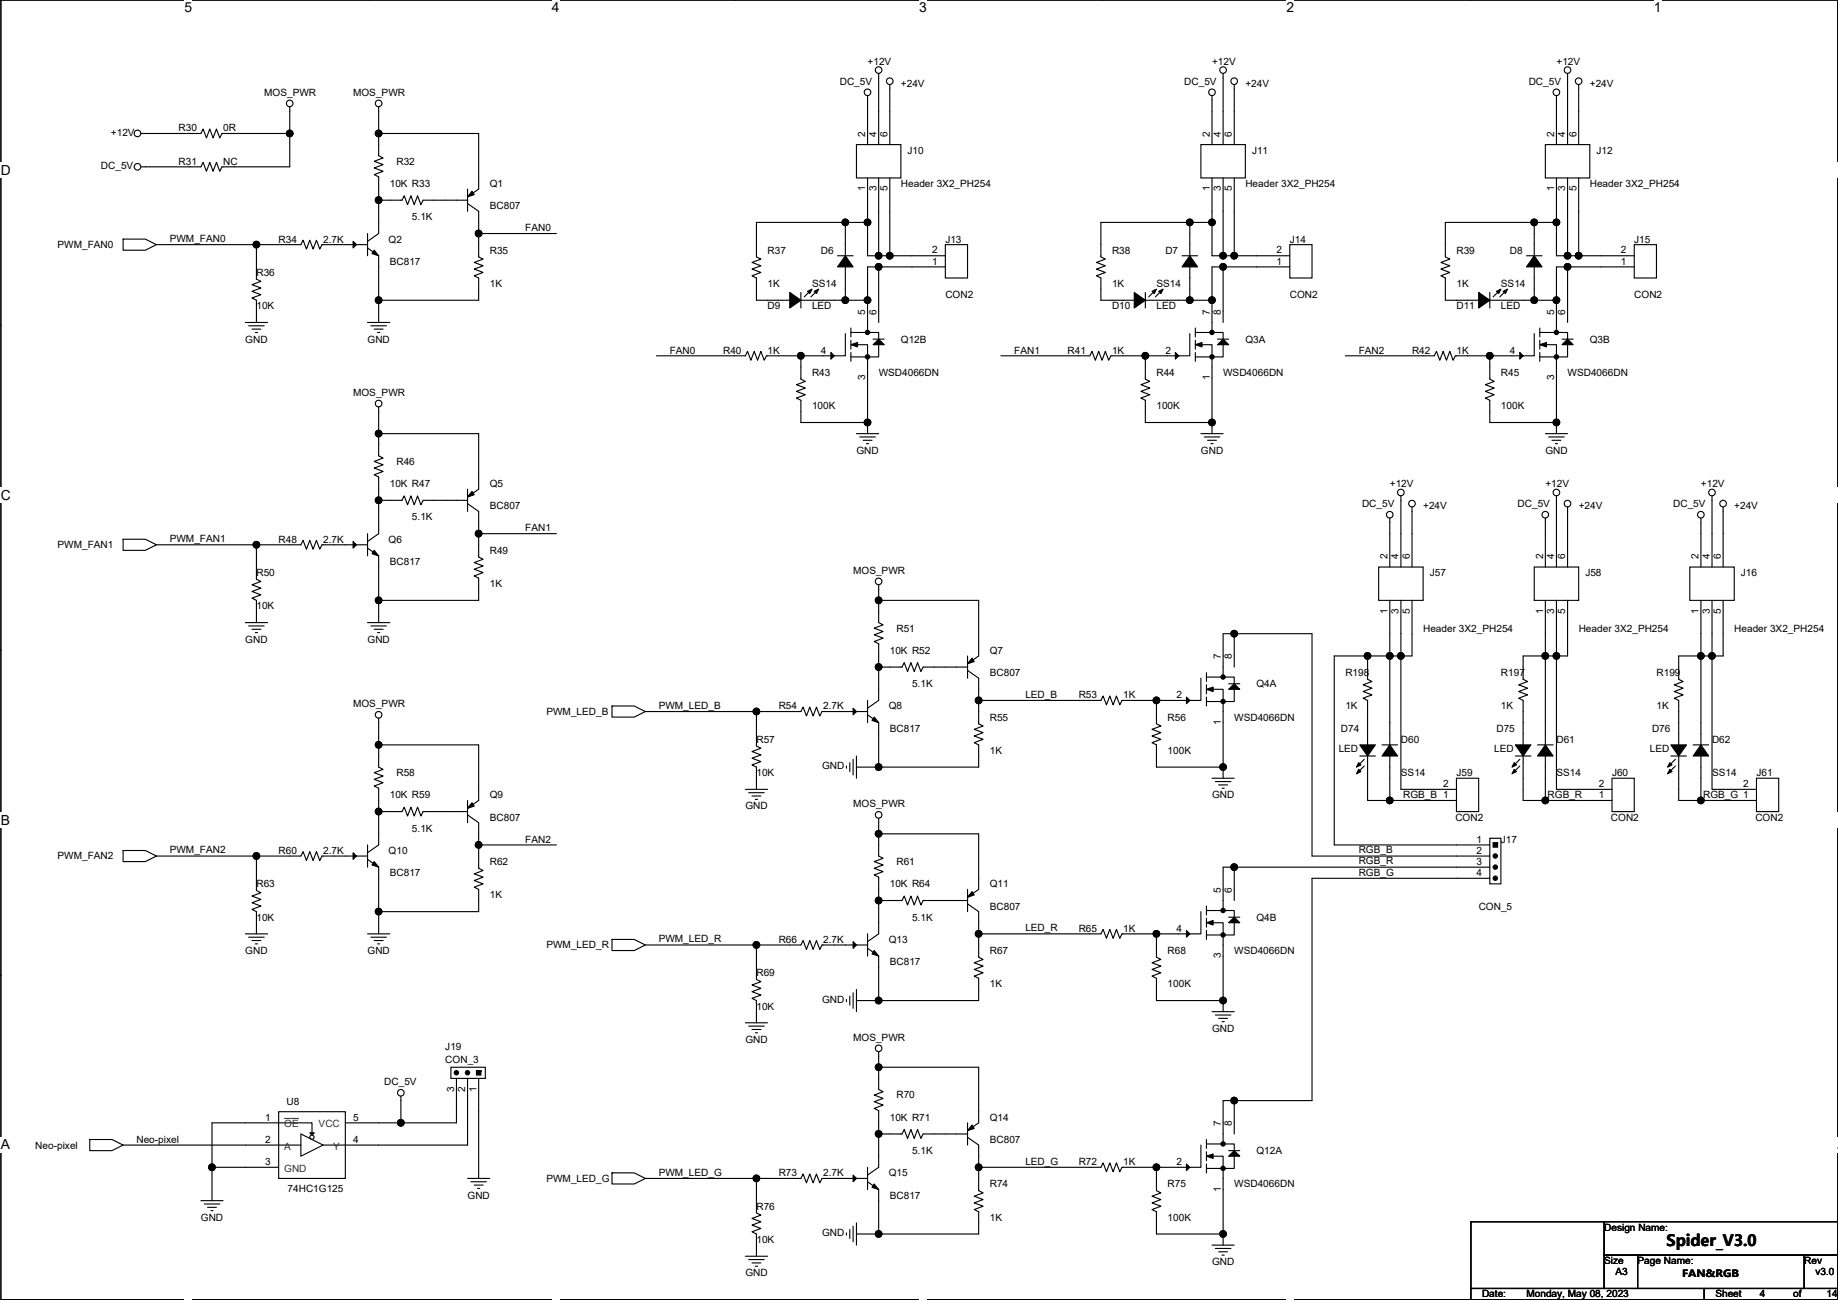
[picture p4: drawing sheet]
<svg xmlns="http://www.w3.org/2000/svg" width="420mm" height="297mm" viewBox="0 0 420 297" stroke-linecap="round" stroke-linejoin="round" font-family="sans-serif">
<path d="M.2 0h419.9v296.9h-419.9z" fill="none" stroke="#000" stroke-width=".25"/>
<g fill="#fff">
<path d="M42.2 0h1.7v3.5h-1.7z"/>
<path d="M42.2 296.9l1.7 .1z"/>
</g>
<path d="M84.2 0h.1M84.2 296.9h.1" fill="none" stroke="#000" stroke-width=".25"/>
<g fill="#fff">
<path d="M126.1 0h1.8v3.5h-1.8z"/>
<path d="M126.1 296.9l1.8 .1z"/>
</g>
<path d="M168.1 0h.1M168.1 296.9h.1" fill="none" stroke="#000" stroke-width=".25"/>
<g fill="#fff">
<path d="M210.1 0h1.8v3.5h-1.8z"/>
<path d="M210.1 296.9l1.8 .1z"/>
</g>
<path d="M252.1 0h.1M252.1 296.9h.1" fill="none" stroke="#000" stroke-width=".25"/>
<g fill="#fff">
<path d="M294.1 0h1.7v3.5h-1.7z"/>
<path d="M294.1 296.9l1.7 .1z"/>
</g>
<path d="M336.1 0h.1M336.1 296.9h.1" fill="none" stroke="#000" stroke-width=".25"/>
<g fill="#fff">
<path d="M378 0h1.8v3.5h-1.8z"/>
<path d="M378 296.9l1.8 .1z"/>
<path d="M.2 37.1h2.3v3.5h-2.3z"/>
<path d="M420.1 37.1l.1 3.5z"/>
<path d="M.2 111.4h2.3v3.5h-2.3z"/>
<path d="M420.1 111.4l.1 3.5z"/>
</g>
<path d="M.2 74.3h.1M420.1 74.3h.1" fill="none" stroke="#000" stroke-width=".25"/>
<g fill="#fff">
<path d="M.2 185.6h2.1v3.5h-2.1z"/>
<path d="M420.1 185.6l.1 3.5z"/>
</g>
<path d="M.2 148.5h.1M420.1 148.5h.1" fill="none" stroke="#000" stroke-width=".25"/>
<g fill="#fff">
<path d="M.2 259.8h2.1v3.5h-2.1z"/>
<path d="M420 259.8h.2v3.5h-.2z"/>
</g>
<g fill="none" stroke="#000" stroke-width=".25">
<path d="M200.9 16.8v16.2M203.4 19.3v13.7M279.6 16.8v16.2M282.1 19.3v13.7M358.3 16.8v16.2M360.9 19.3v13.7M32.2 30.5h13.7l.5-1 .8 2 .8-2 .7 2 .8-2 .7 2 .5-1h15.5M66.2 30.5v7.6h-15.5l-.5 1-.7-2-.8 2-.7-2-.8 2-.8-2-.5 1h-13.7M66.2 24.4v6.1M86.6 30.5h22.8v12.7l-2.5 1.8M86.6 24.4v6.1M86.6 30.5v5.1l1 .5-2.1 .8 2.1 .7-2.1 .8 2.1 .7-2.1 .8 1.1 .5v5.3"/>
<path d="M195.8 33h10.1v7.7h-10.1zM198.3 21.9v11.1M274.5 33h10.2v7.7h-10.2zM277.1 21.9v11.1M353.3 33h10.1v7.7h-10.1zM355.8 21.9v11.1M28.1 54.6h5.1l2.6 1.3-2.6 1.3h-5.1zM35.8 55.9h22.8M58.6 55.9v7.9l1 .5-2 .7 2 .8-2 .8 2 .7-2 .8 1 .5v5.1M84 55.9h-10.4l-.5 1-.8-2-.7 2-.8-2-.7 2-.8-2-.5 1h-10.2M84 56.7l2.6 1.7v10.2M84 53.4v5"/>
<path d="M86.6 45.7v7.7l-2.6 1.7M106.9 46.5l2.5 1.8v5.1M106.9 45.7h-10.2l-.5 1.1-.7-2.1-.8 2.1-.8-2.1-.7 2.1-.8-2.1-.5 1h-5.3M106.9 43.2v5.1M109.4 53.4h17.8M109.4 53.4v5.3l1 .5-2 .8 2 .7-2 .8 2 .8-2 .7 1 .5v5.1h-22.8M191.5 58.4h3.5M193.2 50.8v7.6M193.2 50.8h5.1M193.2 50.8h-20.3v7.9l1 .5-2 .8 2 .7-2 .8 2 .8-2 .7 1 .5v5.1h7.6M198.3 50.8v7.6h2.6M198.3 40.7v10.1"/>
<path d="M200.9 40.7v17.7M200.9 58.4h2.5M203.4 40.7v17.7M203.4 58.4h12.7M216.1 55.9h5.1v7.6h-5.1zM270.2 58.4h3.6M272 50.8v7.6M272 50.8h5.1M272 50.8h-20.3v7.9l1 .5-2.1 .8 2.1 .7-2.1 .8 2.1 .8-2.1 .7 1.1 .5v5.1h7.6M277.1 40.7v10.1M277.1 50.8v7.6h2.5M279.6 40.7v17.7"/>
<path d="M279.6 58.4h2.5M282.1 40.7v17.7M282.1 58.4h12.7M294.8 55.9h5.1v7.6h-5.1zM348.9 58.4h3.6M350.7 50.8v7.6M350.7 50.8h5.1M350.7 50.8h-20.3v7.9l1 .5-2 .8 2 .7-2 .8 2 .8-2 .7 1 .5v5.1h7.6M355.8 40.7v10.1M355.8 50.8v7.6h2.5M358.3 40.7v17.7M358.3 58.4h2.6"/>
<path d="M360.9 40.7v17.7M360.9 58.4h12.7M373.6 55.9h5.1v7.6h-5.1zM56.1 73.7h5.1M56.8 74.4h3.6M57.6 75.2h2M58.4 76h.5M84 73.7h5.1M84.8 74.4h3.5M85.5 75.2h2.1M86.3 76h.5M86.6 68.6v5.1"/>
<path d="M183.1 66.8v3.6M183.1 68.6h10.1M185.4 66.3l-1.6 1.5M186.9 66.3l-1.5 1.5M193.2 76.2v5.1h-10.1M193.2 68.6h5.1M193.2 61v7.6M194.5 77.7v2.1M194.5 75v2M194.5 76h6.4v1.5M195.8 78.8h2.5v17.7M198.3 68.6v7.4"/>
<path d="M199.6 77.5h2.5M200.9 78.8v2.8h-6.4M200.9 61v12.7M200.9 61h15.2M200.9 61h-2.6v7.6M261.8 66.8v3.6M261.8 68.6h10.2M264.1 66.3l-1.5 1.5M265.6 66.3l-1.5 1.5M272 61v7.6M272 76.2v5.1h-10.2M272 68.6h5.1"/>
<path d="M273.3 77.7v2.1M273.3 75v2M273.3 76h6.3v1.5M274.5 78.8h2.6v17.7M277.1 68.6v7.4M278.3 77.5h2.6M279.6 78.8v2.8h-6.3M279.6 61h-2.5v7.6M279.6 61h15.2M279.6 61v12.7M340.6 66.8v3.6M340.6 68.6h10.1"/>
<path d="M342.8 66.3l-1.5 1.5M344.4 66.3l-1.6 1.5M350.7 76.2v5.1h-10.1M350.7 61v7.6M350.7 68.6h5.1M352 76h6.3v1.5M352 77.7v2.1M352 75v2M353.3 78.8h2.5v17.7M355.8 68.6v7.4M357.1 77.5h2.5M358.3 61v12.7"/>
<path d="M358.3 78.8v2.8h-6.3M358.3 61h15.3M358.3 61h-2.5v7.6M86.6 99.1h22.8v12.7l-2.5 1.8M86.6 93v6.1M86.6 99.1v5.1l1 .5-2.1 .7 2.1 .8-2.1 .8 2.1 .7-2.1 .8 1.1 .5v5.3M150.1 81.3h20.3l.5-1 .8 2 .7-2 .8 2 .7-2 .8 2 .5-1h7.9M183.1 81.3v5.3l1 .5-2 .8 2 .8-2 .7 2 .8-2 .8 1 .5v5h15.2M194.5 80.5v2.1M195.8 99.1h5.1M196.5 99.8h3.6M198.3 96.5v2.6"/>
<path d="M228.8 81.3h20.3l.5-1 .8 2 .8-2 .7 2 .8-2 .7 2 .5-1h7.9M261.8 81.3v5.3l1 .5-2 .8 2 .8-2 .7 2 .8-2 .8 1 .5v5h15.3M273.3 80.5v2.1M274.5 99.1h5.1M275.3 99.8h3.5M277.1 96.5v2.6M307.5 81.3h20.4l.5-1 .7 2 .8-2 .8 2 .7-2 .8 2 .5-1h7.9M340.6 81.3v5.3l1 .5-2.1 .8 2.1 .8-2.1 .7 2.1 .8-2.1 .8 1.1 .5v5h15.2M352 80.5v2.1M353.3 99.1h5M354 99.8h3.6M355.8 96.5v2.6"/>
<path d="M86.6 114.3h5.3l.5-1 .8 2 .7-2 .8 2 .8-2 .7 2 .5-1h10.2M86.6 114.3v7.6l-2.6 1.8M106.9 115.1l2.5 1.8v5M106.9 111.8v5.1M197.3 100.6h2M198.1 101.4h.5M276 100.6h2.1M276.8 101.4h.5M317.7 118.4v11.2M320.2 113.3v16.3M322.8 115.8v13.8M353.3 118.4v11.2"/>
<path d="M354.8 100.6h2M355.5 101.4h.6M355.8 113.3v16.3M358.3 115.8v13.8M388.8 118.4v11.2M391.4 113.3v16.3M393.9 115.8v13.8M28.1 123.2h5.1l2.6 1.3-2.6 1.3h-5.1zM35.8 124.5h22.8M58.6 124.5v7.9l1 .5-2 .7 2 .8-2 .7 2 .8-2 .8 1 .5v5.1M58.6 124.5h10.2l.5-1 .8 2 .7-2 .8 2 .7-2 .8 2 .5-1h10.4M84 125.2l2.6 1.8v10.2"/>
<path d="M84 121.9v5.1M86.6 137.2v5.1M109.4 121.9h17.8M109.4 121.9v5.4l1 .5-2 .7 2 .8-2 .8 2 .7-2 .8 1 .5v5.1h-22.8M200.9 137.2h22.8v12.7l-2.5 1.8M200.9 133.6v8.7l1 .5-2.1 .7 2.1 .8-2.1 .8 2.1 .7-2.1 .8 1.1 .5v5.3M315.2 129.6h10.1v7.6h-10.1zM317.7 137.2v12.7M320.2 137.2v12.7M322.8 137.2v12.7h-2.6M350.7 129.6h10.2v7.6h-10.2zM353.3 137.2v12.7"/>
<path d="M355.8 137.2v12.7h-2.5M358.3 137.2v12.7h-2.5v30.5h12.7M386.3 129.6h10.1v7.6h-10.1zM388.8 137.2v12.7M391.4 137.2v12.7M393.9 137.2v12.7h-2.5M56.1 142.3h5.1M56.8 143h3.6M57.6 143.8h2M58.4 144.5h.5M84 142.3h5.1M84.8 143h3.5"/>
<path d="M85.5 143.8h2.1M86.3 144.5h.5M200.9 152.4v7.6l-2.6 1.8M200.9 152.4h5.3l.5-1 .8 2 .7-2 .8 2 .8-2 .7 2 .5-1h10.2M221.2 149.9v5.1M221.2 153.2l2.5 1.8v5M274.5 155v5h-10.1v5.4l1 .5-2.1 .7 2.1 .8-2.1 .8 2.1 .7-2.1 .8 1.1 .5v5.1h15.2M275.8 154.7h6.3v1.5M275.8 159.3v2M275.8 156.5v2M275.8 153.7v2M277.1 157.5h2.5v17.8"/>
<path d="M280.9 156.2h2.5M282.1 144.8h-2.5v9.9M282.1 144.8v7.6M282.1 157.5v2.8h-6.3M282.1 144.8h17.8v50.8h40.7M312.6 149.9h-7.6v43.2h35.6M317.7 149.9h-5.1v5.3l1 .5-2 .8 2 .7-2 .8 2 .8-2 .7 1 .5v10.2M317.7 149.9v20.3M317.7 149.9h2.5M320.2 149.9v30.5h12.7M353.3 149.9v20.3M353.3 149.9h-5.1v5.3l1 .5-2 .8 2 .7-2 .8 2 .8-2 .7 1 .5v10.2"/>
<path d="M388.8 149.9v20.3M388.8 149.9h2.6M388.8 149.9h-5.1v5.3l1.1 .5-2.1 .8 2.1 .7-2.1 .8 2.1 .8-2.1 .7 1 .5v10.2M391.4 149.9v30.5h10.1M86.6 170.2h22.8v12.7l-2.5 1.8M86.6 164.1v6.1M86.6 170.2v5.1l1 .5-2.1 .8 2.1 .7-2.1 .8 2.1 .7-2.1 .8 1.1 .5v5.3M139.9 161.3h5.1l2.5 1.3-2.5 1.3h-5.1zM147.5 162.6h25.4M172.9 162.6v7.9l1 .5-2 .7 2 .8-2 .7 2 .8-2 .8 1 .5v5.1M172.9 162.6h10.2l.5-1 .8 2 .7-2 .8 2 .7-2 .8 2 .5-1h10.4M193.5 175v.5"/>
<path d="M194.3 174.3v2M195 173.5v3.6M195.8 175.3h5.1M195.8 172.7v5.1M198.3 163.3l2.6 1.8v10.2M198.3 160v5.1M223.7 160v5.4l1 .5-2 .7 2 .8-2 .8 2 .7-2 .8 1 .5v5.1h-22.8M264.4 160h-7.9l-.5 1.1-.8-2.1-.7 2.1-.8-2.1-.8 2.1-.7-2.1-.5 1h-28M277.1 177.8h5M277.8 178.6h3.6M278.6 179.3h2M279.6 175.3v2.5"/>
<path d="M310.8 172.7h3.6M311.9 173.5l-1.6 1.5M311.9 175l-1.6 1.6M312.6 172.7v10.2h5.1M315.9 170.2h3.6M317.7 172.7v10.2M332.9 177.8h5.1v7.6h-5.1zM346.4 172.7h3.6M347.4 173.5l-1.5 1.5M347.4 175l-1.5 1.6M348.2 172.7v10.2h5.1M351.5 170.2h3.5"/>
<path d="M353.3 172.7v10.2M368.5 177.8h5.1v7.6h-5.1zM382 172.7h3.5M383 173.5l-1.5 1.5M383 175l-1.5 1.6M383.7 172.7v10.2h5.1M387 170.2h3.6M388.8 172.7v10.2M401.5 177.8h5.1v7.6h-5.1zM28.1 194.3h5.1l2.6 1.3-2.6 1.3h-5.1zM35.8 195.6h22.8M58.6 195.6v7.9l1 .5-2 .7 2 .8-2 .8 2 .7-2 .8 1 .5v5.1"/>
<path d="M58.6 195.6h10.2l.5-1 .8 2 .7-2 .8 2 .7-2 .8 2 .5-1h10.4M84 196.4l2.6 1.7v10.2M84 193.1v5M86.6 185.4h5.3l.5-1 .8 2.1 .7-2.1 .8 2.1 .8-2.1 .7 2.1 .5-1.1h10.2M86.6 185.4v7.7l-2.6 1.7M106.9 186.2l2.5 1.8v5.1M106.9 182.9v5.1M109.4 193.1h17.8M109.4 193.1v5.3l1 .5-2 .8 2 .7-2 .8 2 .8-2 .7 1 .5v5.1h-22.8M170.4 180.4h5.1M171.1 181.1h3.6M171.9 181.9h2"/>
<path d="M172.7 182.6h.5M200.9 187v3.5M200.9 190.5v5.1l1 .5-2.1 .8 2.1 .7-2.1 .8 2.1 .8-2.1 .7 1.1 .5v5.4M200.9 190.5h22.8v12.7l-2.5 1.8M279.3 180.1h.6M282.1 198.1h58.5M282.1 198.1h-2.5v9.9M282.1 198.1v7.7M317.7 182.9h15.2M340.6 191.5h2.5v10.5h-2.5zM353.3 182.9h15.2M388.8 182.9h12.7"/>
<path d="M56.1 213.4h5.1M56.8 214.1h3.6M57.6 214.9h2M58.4 215.7h.5M84 213.4h5.1M84.8 214.1h3.5M85.5 214.9h2.1M86.3 215.7h.5M86.6 208.3v5.1M139.9 214.7h5.1l2.5 1.2-2.5 1.3h-5.1zM147.5 215.9h25.4M172.9 215.9v7.9l1 .5-2 .8 2 .7-2 .8 2 .8-2 .7 1 .5v5.1"/>
<path d="M172.9 215.9h10.2l.5-1 .8 2 .7-2 .8 2 .7-2 .8 2 .5-1h10.4M198.3 216.7l2.6 1.8v10.1M198.3 213.4v5.1M200.9 205.8v7.6l-2.6 1.8M200.9 205.8h5.3l.5-1.1 .8 2.1 .7-2.1 .8 2.1 .8-2.1 .7 2.1 .5-1h10.2M221.2 203.2v5.1M221.2 206.5l2.5 1.8v10.4l1 .5-2 .8 2 .7-2 .8 2 .8-2 .7 1 .5v5.1h-22.8M223.7 213.4h28l.5-1 .7 2 .8-2 .8 2 .7-2 .8 2 .5-1h7.9M274.5 208.3v5.1h-10.1v5.3l1 .5-2.1 .8 2.1 .7-2.1 .8 2.1 .8-2.1 .7 1.1 .5v5.1h15.2M275.8 208h6.3v1.6M275.8 212.6v2.1M275.8 209.8v2.1"/>
<path d="M275.8 207v2.1M277.1 210.8h2.5v17.8M280.9 209.6h2.5M282.1 210.8v2.8h-6.3M340.6 200.7h-40.7v50.8h-17.8M.2 222.7h.1M170.4 233.7h5.1M171.1 234.5h3.6M171.9 235.2h2M172.7 236h.5M193.5 228.4v.5M194.3 227.6v2"/>
<path d="M195 226.8v3.6M195.8 228.6h5.1M195.8 226.1v5.1M277.1 231.2h5M277.8 231.9h3.6M278.6 232.7h2M279.3 233.4h.6M279.6 228.6v2.6M420.1 222.7h.1M63.7 254h15.2v15.3h-15.2zM68.8 259.1l5.1 2.5-5.1 2.6zM71.3 259.1v-2.5h-22.8v10.1"/>
<path d="M78.9 256.6h12.7M91.6 250.5v6.1M103.1 243.9h7.8v2.5h-7.8zM104.3 246.4v10.2h-12.7M106.9 246.4v15.2h-33M109.4 246.4v22.9M200.9 243.9h22.8v12.7l-2.5 1.7M200.9 240.3v8.6l1 .5-2.1 .8 2.1 .8-2.1 .7 2.1 .8-2.1 .8 1.1 .5v5.3M200.9 259.1v7.6l-2.6 1.8M221.2 259.1h-10.2l-.5 1-.7-2-.8 2-.8-2-.7 2-.8-2-.5 1h-5.3M221.2 256.6v5M221.2 259.9l2.5 1.7v5.1"/>
<path d="M282.1 251.5h-2.5v9.9M282.1 251.5v7.6M20.5 260.4h5.1l2.5 1.2-2.5 1.3h-5.1zM28.1 261.6h40.7M45.9 274.3h5.1M46.7 275.1h3.5M47.4 275.9h2.1M48.2 276.6h.5M48.5 266.7v7.6M48.5 266.7h15.2M106.9 269.3h5.1M107.6 270h3.6"/>
<path d="M108.4 270.8h2M109.2 271.5h.5M139.9 268h5.1l2.5 1.3-2.5 1.2h-5.1zM147.5 269.3h25.4M172.9 269.3v7.8l1 .5-2 .8 2 .8-2 .7 2 .8-2 .8 1 .5v5M172.9 269.3h10.2l.5-1.1 .8 2.1 .7-2.1 .8 2.1 .7-2.1 .8 2.1 .5-1h10.4M195.8 279.4v5.1M198.3 270l2.6 1.8v10.2M198.3 266.7v5.1M223.7 266.7v5.4l1 .5-2 .7 2 .8-2 .7 2 .8-2 .8 1 .5v5.1h-22.8M264.4 266.7h-7.9l-.5 1-.8-2-.7 2-.8-2-.8 2-.7-2-.5 1h-28M274.5 261.6v5.1h-10.1v5.4l1 .5-2.1 .7 2.1 .8-2.1 .7 2.1 .8-2.1 .8 1.1 .5v5.1h15.2"/>
<path d="M275.8 261.4h6.3v1.5M275.8 266v2M275.8 263.2v2M275.8 260.4v2M277.1 264.2h2.5v17.8M280.9 262.9h2.5M282.1 264.2v2.8h-6.3M336.2 279.2h30.5v15.2h-30.5zM366.7 279.2h53.4v7.6h-53.4zM170.4 287h5.1M171.1 287.8h3.6M171.9 288.6h2"/>
<path d="M172.7 289.3h.5M193.5 281.7v.5M194.3 280.9v2.1M195 280.2v3.5M195.8 282h5.1M277.1 284.5h5M277.8 285.3h3.6M278.6 286h2M279.3 286.8h.6M279.6 282v2.5M336.2 294.4h53.4v2.5h-53.4zM366.7 286.8h7.6v7.6h-7.6z"/>
<path d="M374.3 286.8h38.1v7.6h-38.1zM389.6 294.4h30.5v2.5h-30.5zM412.4 286.8h7.7v7.6h-7.7z"/>
<circle cx="200.8" cy="16" r=".76"/>
<circle cx="203.4" cy="18.5" r=".76"/>
<circle cx="279.6" cy="16" r=".76"/>
<circle cx="282.1" cy="18.5" r=".76"/>
<circle cx="358.3" cy="16" r=".76"/>
<circle cx="360.9" cy="18.5" r=".76"/>
<circle cx="31.4" cy="30.5" r=".76"/>
<circle cx="31.4" cy="38.1" r=".76"/>
<circle cx="66.2" cy="23.6" r=".76"/>
<circle cx="86.5" cy="23.6" r=".76"/>
<circle cx="198.3" cy="21.1" r=".76"/>
<circle cx="277" cy="21.1" r=".76"/>
<circle cx="355.8" cy="21.1" r=".76"/>
<circle cx="86.5" cy="92.2" r=".76"/>
<circle cx="317.7" cy="117.6" r=".76"/>
<circle cx="320.2" cy="112.5" r=".76"/>
<circle cx="322.8" cy="115.1" r=".76"/>
<circle cx="353.2" cy="117.6" r=".76"/>
<circle cx="355.8" cy="112.5" r=".76"/>
<circle cx="358.3" cy="115.1" r=".76"/>
<circle cx="388.8" cy="117.6" r=".76"/>
<circle cx="391.3" cy="112.5" r=".76"/>
<circle cx="393.9" cy="115.1" r=".76"/>
<circle cx="200.8" cy="132.8" r=".76"/>
<circle cx="86.5" cy="163.3" r=".76"/>
<circle cx="200.8" cy="186.2" r=".76"/>
<circle cx="200.8" cy="239.5" r=".76"/>
<circle cx="71.3" cy="259.8" r=".5"/>
<circle cx="91.6" cy="249.7" r=".76"/>
</g>
<g fill="#000" stroke="#000" stroke-width=".25">
<path d="M80.7 55.1l.8 .8-.8 .8zM189.9 80.5l.8 .8-.8 .8zM268.7 80.5l.7 .8-.7 .8zM347.4 80.5l.8 .8-.8 .8zM80.7 123.7l.8 .8-.8 .7zM195 161.8l.8 .8-.8 .7zM271.2 159.3l.8 .7-.8 .8zM80.7 194.8l.8 .8-.8 .8zM195 215.2l.8 .7-.8 .8zM271.2 212.6l.8 .8-.8 .7zM195 268.5l.8 .8-.8 .7zM271.2 266l.8 .7-.8 .8z"/>
<path d="M85.5 57.2l1.1 1.2-1.6-.5z" fill-rule="evenodd"/>
<path d="M107.9 43.7l.5 .8-1.5 .5z" fill-rule="evenodd"/>
<path d="M193.2 58.4l1.8 2.6h-3.5z" fill-rule="evenodd"/>
<path d="M272 58.4l1.8 2.6h-3.6z" fill-rule="evenodd"/>
<path d="M350.7 58.4l1.8 2.6h-3.6z" fill-rule="evenodd"/>
<path d="M180.5 66.8l2.6 1.8-2.6 1.8z" fill-rule="evenodd"/>
<path d="M184.6 66.6l1-.5-.5 1z" fill-rule="evenodd"/>
<path d="M186.1 66.6l1-.5-.5 1z" fill-rule="evenodd"/>
<path d="M194.5 78.8l1.5-.5v1z" fill-rule="evenodd"/>
<path d="M200.9 77.5l1.2 1.3h-2.5z" fill-rule="evenodd"/>
<path d="M259.3 66.8l2.5 1.8-2.5 1.8z" fill-rule="evenodd"/>
<path d="M263.3 66.6l1.1-.5-.5 1z" fill-rule="evenodd"/>
<path d="M264.9 66.6l1-.5-.5 1z" fill-rule="evenodd"/>
<path d="M273.3 78.8l1.5-.5v1z" fill-rule="evenodd"/>
<path d="M279.6 77.5l1.3 1.3h-2.6z" fill-rule="evenodd"/>
<path d="M338 66.8l2.6 1.8-2.6 1.8z" fill-rule="evenodd"/>
<path d="M342.1 66.6l1-.5-.5 1z" fill-rule="evenodd"/>
<path d="M343.6 66.6l1-.5-.5 1z" fill-rule="evenodd"/>
<path d="M352 78.8l1.5-.5v1z" fill-rule="evenodd"/>
<path d="M358.3 77.5l1.3 1.3h-2.5z" fill-rule="evenodd"/>
<path d="M107.9 112.3l.5 .8-1.5 .5z" fill-rule="evenodd"/>
<path d="M85.5 125.8l1.1 1.2-1.6-.5z" fill-rule="evenodd"/>
<path d="M222.2 150.4l.5 .8-1.5 .5z" fill-rule="evenodd"/>
<path d="M275.8 157.5l1.5-.5v1z" fill-rule="evenodd"/>
<path d="M282.1 156.2l1.3 1.3h-2.5z" fill-rule="evenodd"/>
<path d="M199.8 163.9l1.1 1.2-1.6-.5z" fill-rule="evenodd"/>
<path d="M310.6 175.8l.5 .5-1 .5z" fill-rule="evenodd"/>
<path d="M310.6 174.3l.5 .5-1 .5z" fill-rule="evenodd"/>
<path d="M310.8 170.2h3.6l-1.8 2.5z" fill-rule="evenodd"/>
<path d="M317.7 170.2l1.8 2.5h-3.6z" fill-rule="evenodd"/>
<path d="M346.1 175.8l.6 .5-1.1 .5z" fill-rule="evenodd"/>
<path d="M346.1 174.3l.6 .5-1.1 .5z" fill-rule="evenodd"/>
<path d="M346.4 170.2h3.6l-1.8 2.5z" fill-rule="evenodd"/>
<path d="M353.3 170.2l1.7 2.5h-3.5z" fill-rule="evenodd"/>
<path d="M381.7 175.8l.5 .5-1 .5z" fill-rule="evenodd"/>
<path d="M381.7 174.3l.5 .5-1 .5z" fill-rule="evenodd"/>
<path d="M382 170.2h3.5l-1.8 2.5z" fill-rule="evenodd"/>
<path d="M388.8 170.2l1.8 2.5h-3.6z" fill-rule="evenodd"/>
<path d="M85.5 196.9l1.1 1.2-1.6-.5z" fill-rule="evenodd"/>
<path d="M107.9 183.4l.5 .8-1.5 .5z" fill-rule="evenodd"/>
<path d="M341.3 192.6v1h1v-1z" fill-rule="evenodd"/>
<path d="M199.8 217.2l1.1 1.3-1.6-.5z" fill-rule="evenodd"/>
<path d="M222.2 203.7l.5 .8-1.5 .5z" fill-rule="evenodd"/>
<path d="M275.8 210.8l1.5-.5v1z" fill-rule="evenodd"/>
<path d="M282.1 209.6l1.3 1.2h-2.5z" fill-rule="evenodd"/>
<path d="M70.8 258.8h1l-.5 .6z" fill-rule="evenodd"/>
<path d="M108.9 244.6v1h1v-1z" fill-rule="evenodd"/>
<path d="M222.2 257.1l.5 .7-1.5 .5z" fill-rule="evenodd"/>
<path d="M199.8 270.5l1.1 1.3-1.6-.5z" fill-rule="evenodd"/>
<path d="M275.8 264.2l1.5-.5v1z" fill-rule="evenodd"/>
<path d="M282.1 262.9l1.3 1.3h-2.5z" fill-rule="evenodd"/>
<circle cx="66.2" cy="30.5" r=".76"/>
<circle cx="86.5" cy="30.5" r=".76"/>
<circle cx="58.6" cy="55.9" r=".76"/>
<circle cx="86.5" cy="45.7" r=".76"/>
<circle cx="109.4" cy="53.3" r=".76"/>
<circle cx="193.2" cy="50.8" r=".76"/>
<circle cx="198.3" cy="50.8" r=".76"/>
<circle cx="200.8" cy="58.4" r=".76"/>
<circle cx="203.4" cy="58.4" r=".76"/>
<circle cx="272" cy="50.8" r=".76"/>
<circle cx="277" cy="50.8" r=".76"/>
<circle cx="279.6" cy="58.4" r=".76"/>
<circle cx="282.1" cy="58.4" r=".76"/>
<circle cx="350.7" cy="50.8" r=".76"/>
<circle cx="355.8" cy="50.8" r=".76"/>
<circle cx="358.3" cy="58.4" r=".76"/>
<circle cx="360.9" cy="58.4" r=".76"/>
<circle cx="86.5" cy="68.6" r=".76"/>
<circle cx="193.2" cy="68.6" r=".76"/>
<circle cx="198.3" cy="68.6" r=".76"/>
<circle cx="198.3" cy="76" r=".5"/>
<circle cx="200.8" cy="61" r=".76"/>
<circle cx="272" cy="68.6" r=".76"/>
<circle cx="277" cy="68.6" r=".76"/>
<circle cx="277" cy="76" r=".5"/>
<circle cx="279.6" cy="61" r=".76"/>
<circle cx="350.7" cy="68.6" r=".76"/>
<circle cx="355.8" cy="68.6" r=".76"/>
<circle cx="355.8" cy="76" r=".5"/>
<circle cx="358.3" cy="61" r=".76"/>
<circle cx="86.5" cy="99.1" r=".76"/>
<circle cx="183.1" cy="81.3" r=".76"/>
<circle cx="198.3" cy="96.5" r=".76"/>
<circle cx="198.3" cy="81.5" r=".5"/>
<circle cx="261.8" cy="81.3" r=".76"/>
<circle cx="277" cy="96.5" r=".76"/>
<circle cx="277" cy="81.5" r=".5"/>
<circle cx="340.5" cy="81.3" r=".76"/>
<circle cx="355.8" cy="96.5" r=".76"/>
<circle cx="355.8" cy="81.5" r=".5"/>
<circle cx="86.5" cy="114.3" r=".76"/>
<circle cx="58.6" cy="124.5" r=".76"/>
<circle cx="86.5" cy="137.2" r=".76"/>
<circle cx="109.4" cy="121.9" r=".76"/>
<circle cx="200.8" cy="137.2" r=".76"/>
<circle cx="200.8" cy="152.4" r=".76"/>
<circle cx="279.6" cy="154.7" r=".5"/>
<circle cx="282.1" cy="144.8" r=".76"/>
<circle cx="312.6" cy="149.9" r=".76"/>
<circle cx="317.7" cy="149.9" r=".76"/>
<circle cx="320.2" cy="149.9" r=".76"/>
<circle cx="353.2" cy="149.9" r=".76"/>
<circle cx="355.8" cy="149.9" r=".76"/>
<circle cx="388.8" cy="149.9" r=".76"/>
<circle cx="391.3" cy="149.9" r=".76"/>
<circle cx="86.5" cy="170.2" r=".76"/>
<circle cx="172.9" cy="162.6" r=".76"/>
<circle cx="200.8" cy="175.3" r=".76"/>
<circle cx="223.7" cy="160" r=".76"/>
<circle cx="264.3" cy="160" r=".76"/>
<circle cx="279.6" cy="175.3" r=".76"/>
<circle cx="279.6" cy="160.3" r=".5"/>
<circle cx="58.6" cy="195.6" r=".76"/>
<circle cx="86.5" cy="185.4" r=".76"/>
<circle cx="109.4" cy="193" r=".76"/>
<circle cx="200.8" cy="190.5" r=".76"/>
<circle cx="282.1" cy="198.1" r=".76"/>
<circle cx="317.7" cy="182.9" r=".76"/>
<circle cx="341.8" cy="198.1" r=".5"/>
<circle cx="341.8" cy="195.6" r=".5"/>
<circle cx="353.2" cy="182.9" r=".76"/>
<circle cx="388.8" cy="182.9" r=".76"/>
<circle cx="86.5" cy="208.3" r=".76"/>
<circle cx="172.9" cy="215.9" r=".76"/>
<circle cx="200.8" cy="205.7" r=".76"/>
<circle cx="223.7" cy="213.4" r=".76"/>
<circle cx="264.3" cy="213.4" r=".76"/>
<circle cx="279.6" cy="208" r=".5"/>
<circle cx="279.6" cy="213.6" r=".5"/>
<circle cx="341.8" cy="200.7" r=".5"/>
<circle cx="200.8" cy="228.6" r=".76"/>
<circle cx="279.6" cy="228.6" r=".76"/>
<circle cx="91.6" cy="256.5" r=".76"/>
<circle cx="104.3" cy="245.1" r=".5"/>
<circle cx="106.9" cy="245.1" r=".5"/>
<circle cx="200.8" cy="243.8" r=".76"/>
<circle cx="200.8" cy="259.1" r=".76"/>
<circle cx="282.1" cy="251.5" r=".76"/>
<circle cx="48.4" cy="266.7" r=".76"/>
<circle cx="172.9" cy="269.2" r=".76"/>
<circle cx="223.7" cy="266.7" r=".76"/>
<circle cx="264.3" cy="266.7" r=".76"/>
<circle cx="279.6" cy="261.4" r=".5"/>
<circle cx="279.6" cy="267" r=".5"/>
<circle cx="200.8" cy="281.9" r=".76"/>
<circle cx="279.6" cy="281.9" r=".76"/>
</g>
<path d="M65 255.5h3.3" fill="none" stroke="#333" stroke-width=".23"/>
<text font-size="3.6" x="380.9" y="284.7">Spider_V3.0</text>
<g font-size="3.2">
<text x="42.2" y="2.8">5</text>
<text x="126.1" y="2.8">4</text>
<text x="210.1" y="2.8">3</text>
<text x="294.1" y="2.8">2</text>
<text x="378" y="2.8">1</text>
<text x=".2" y="39.9">D</text>
<text x=".2" y="114.2">C</text>
<text x=".2" y="188.4">B</text>
<text x=".2" y="262.6">A</text>
<text x="420.1" y="262.6">A</text>
</g>
<g font-size="2.3">
<text x="198.3" y="14.8">+12V</text>
<text x="277.1" y="14.8">+12V</text>
<text x="355.8" y="14.8">+12V</text>
<text x="60.4" y="21.9">MOS_PWR</text>
<text x="80.7" y="21.9">MOS_PWR</text>
<text x="192" y="19.3">DC_5V</text>
<text x="205.9" y="19.9">+24V</text>
<text x="270.7" y="19.3">DC_5V</text>
<text x="284.7" y="19.9">+24V</text>
<text x="349.5" y="19.3">DC_5V</text>
<text x="363.4" y="19.9">+24V</text>
<text x="25.3" y="31">+12V</text>
<text x="40.8" y="30">R30</text>
<text x="51" y="30">0R</text>
<text x="197.8" y="31.3" transform="rotate(-90 197.8 31.3)">2</text>
<text x="200.3" y="31.3" transform="rotate(-90 200.3 31.3)">4</text>
<text x="202.9" y="31.3" transform="rotate(-90 202.9 31.3)">6</text>
<text x="207.5" y="35.1">J10</text>
<text x="276.5" y="31.3" transform="rotate(-90 276.5 31.3)">2</text>
<text x="279.1" y="31.3" transform="rotate(-90 279.1 31.3)">4</text>
<text x="281.6" y="31.3" transform="rotate(-90 281.6 31.3)">6</text>
<text x="286.2" y="35.1">J11</text>
<text x="355.3" y="31.3" transform="rotate(-90 355.3 31.3)">2</text>
<text x="357.8" y="31.3" transform="rotate(-90 357.8 31.3)">4</text>
<text x="360.4" y="31.3" transform="rotate(-90 360.4 31.3)">6</text>
<text x="364.9" y="35.1">J12</text>
<text x="23.1" y="38.7">DC_5V</text>
<text x="40.8" y="37.6">R31</text>
<text x="51" y="37.6">NC</text>
<text x="90.6" y="37.6">R32</text>
<text x="89.1" y="42.7">10K R33</text>
<text x="112" y="42.7">Q1</text>
<text x="112" y="47.8">BC807</text>
<text x="197.8" y="43.7" transform="rotate(-90 197.8 43.7)">1</text>
<text x="200.3" y="43.7" transform="rotate(-90 200.3 43.7)">3</text>
<text x="202.9" y="43.7" transform="rotate(-90 202.9 43.7)">5</text>
<text x="205.9" y="42.7">Header 3X2_PH254</text>
<text x="276.5" y="43.7" transform="rotate(-90 276.5 43.7)">1</text>
<text x="279.1" y="43.7" transform="rotate(-90 279.1 43.7)">3</text>
<text x="281.6" y="43.7" transform="rotate(-90 281.6 43.7)">5</text>
<text x="284.7" y="42.7">Header 3X2_PH254</text>
<text x="355.3" y="43.7" transform="rotate(-90 355.3 43.7)">1</text>
<text x="357.8" y="43.7" transform="rotate(-90 357.8 43.7)">3</text>
<text x="360.4" y="43.7" transform="rotate(-90 360.4 43.7)">5</text>
<text x="363.4" y="42.7">Header 3X2_PH254</text>
<text x="94.2" y="50.3">5.1K</text>
<text x="120.1" y="52.9">FAN0</text>
<text x="13.2" y="56.7">PWM_FAN0</text>
<text x="38.8" y="55.3">PWM_FAN0</text>
<text x="63.7" y="55.4">R34</text>
<text x="73.9" y="55.4">2.7K</text>
<text x="88.8" y="55.4">Q2</text>
<text x="112" y="58">R35</text>
<text x="175.5" y="58">R37</text>
<text x="187.7" y="58">D6</text>
<text x="213.1" y="57.9">2</text>
<text x="216.1" y="55.4">J13</text>
<text x="254.2" y="58">R38</text>
<text x="266.4" y="58">D7</text>
<text x="291.8" y="57.9">2</text>
<text x="294.8" y="55.4">J14</text>
<text x="332.9" y="58">R39</text>
<text x="345.1" y="58">D8</text>
<text x="370.5" y="57.9">2</text>
<text x="373.6" y="55.4">J15</text>
<text x="58.6" y="63">R36</text>
<text x="89.1" y="60.5">BC817</text>
<text x="112" y="65.6">1K</text>
<text x="175.5" y="65.6">1K</text>
<text x="185.6" y="65.6">SS14</text>
<text x="213.1" y="60.5">1</text>
<text x="254.2" y="65.6">1K</text>
<text x="264.4" y="65.6">SS14</text>
<text x="291.8" y="60.5">1</text>
<text x="332.9" y="65.6">1K</text>
<text x="343.1" y="65.6">SS14</text>
<text x="370.5" y="60.5">1</text>
<text x="58.6" y="70.7">10K</text>
<text x="175.5" y="70.7">D9</text>
<text x="185.6" y="70.7">LED</text>
<text x="197.8" y="71.9" transform="rotate(-90 197.8 71.9)">5</text>
<text x="200.3" y="71.9" transform="rotate(-90 200.3 71.9)">6</text>
<text x="216.1" y="68.1">CON2</text>
<text x="254.2" y="70.7">D10</text>
<text x="264.4" y="70.7">LED</text>
<text x="276.5" y="71.9" transform="rotate(-90 276.5 71.9)">7</text>
<text x="279.1" y="71.9" transform="rotate(-90 279.1 71.9)">8</text>
<text x="294.8" y="68.1">CON2</text>
<text x="332.9" y="70.7">D11</text>
<text x="343.1" y="70.7">LED</text>
<text x="355.3" y="71.9" transform="rotate(-90 355.3 71.9)">5</text>
<text x="357.8" y="71.9" transform="rotate(-90 357.8 71.9)">6</text>
<text x="373.6" y="68.1">CON2</text>
<text x="56.1" y="78.3">GND</text>
<text x="84" y="78.3">GND</text>
<text x="153.1" y="80.8">FAN0</text>
<text x="165.3" y="80.8">R40</text>
<text x="175.5" y="80.8">1K</text>
<text x="187.7" y="80.8">4</text>
<text x="205.9" y="78.3">Q12B</text>
<text x="231.8" y="80.8">FAN1</text>
<text x="244" y="80.8">R41</text>
<text x="254.2" y="80.8">1K</text>
<text x="266.4" y="80.8">2</text>
<text x="284.7" y="78.3">Q3A</text>
<text x="310.6" y="80.8">FAN2</text>
<text x="322.8" y="80.8">R42</text>
<text x="332.9" y="80.8">1K</text>
<text x="345.1" y="80.8">4</text>
<text x="363.4" y="78.3">Q3B</text>
<text x="185.6" y="85.9">R43</text>
<text x="197.8" y="86.9" transform="rotate(-90 197.8 86.9)">3</text>
<text x="200.9" y="85.9">WSD4066DN</text>
<text x="264.4" y="85.9">R44</text>
<text x="276.5" y="86.9" transform="rotate(-90 276.5 86.9)">1</text>
<text x="279.6" y="85.9">WSD4066DN</text>
<text x="343.1" y="85.9">R45</text>
<text x="355.3" y="86.9" transform="rotate(-90 355.3 86.9)">3</text>
<text x="358.3" y="85.9">WSD4066DN</text>
<text x="80.7" y="90.5">MOS_PWR</text>
<text x="185.6" y="93.5">100K</text>
<text x="264.4" y="93.5">100K</text>
<text x="343.1" y="93.5">100K</text>
<text x="90.6" y="106.2">R46</text>
<text x="195.8" y="103.7">GND</text>
<text x="274.5" y="103.7">GND</text>
<text x="353.3" y="103.7">GND</text>
<text x="89.1" y="111.3">10K R47</text>
<text x="112" y="111.3">Q5</text>
<text x="317.7" y="111.3">+12V</text>
<text x="353.3" y="111.3">+12V</text>
<text x="388.8" y="111.3">+12V</text>
<text x="94.2" y="118.9">5.1K</text>
<text x="112" y="116.4">BC807</text>
<text x="311.4" y="115.9">DC_5V</text>
<text x="325.3" y="116.4">+24V</text>
<text x="346.9" y="115.9">DC_5V</text>
<text x="360.9" y="116.4">+24V</text>
<text x="382.5" y="115.9">DC_5V</text>
<text x="396.4" y="116.4">+24V</text>
<text x="13.2" y="125.3">PWM_FAN1</text>
<text x="38.8" y="123.9">PWM_FAN1</text>
<text x="63.7" y="124">R48</text>
<text x="73.9" y="124">2.7K</text>
<text x="88.8" y="124">Q6</text>
<text x="120.1" y="121.4">FAN1</text>
<text x="58.6" y="131.6">R50</text>
<text x="89.1" y="129.1">BC817</text>
<text x="112" y="126.5">R49</text>
<text x="195" y="131.1">MOS_PWR</text>
<text x="317.2" y="127.8" transform="rotate(-90 317.2 127.8)">2</text>
<text x="319.7" y="127.8" transform="rotate(-90 319.7 127.8)">4</text>
<text x="322.3" y="127.8" transform="rotate(-90 322.3 127.8)">6</text>
<text x="326.8" y="131.6">J57</text>
<text x="352.7" y="127.8" transform="rotate(-90 352.7 127.8)">2</text>
<text x="355.3" y="127.8" transform="rotate(-90 355.3 127.8)">4</text>
<text x="357.8" y="127.8" transform="rotate(-90 357.8 127.8)">6</text>
<text x="362.4" y="131.6">J58</text>
<text x="388.3" y="127.8" transform="rotate(-90 388.3 127.8)">2</text>
<text x="390.8" y="127.8" transform="rotate(-90 390.8 127.8)">4</text>
<text x="393.4" y="127.8" transform="rotate(-90 393.4 127.8)">6</text>
<text x="398" y="131.6">J16</text>
<text x="112" y="134.2">1K</text>
<text x="58.6" y="139.2">10K</text>
<text x="317.2" y="140.3" transform="rotate(-90 317.2 140.3)">1</text>
<text x="319.7" y="140.3" transform="rotate(-90 319.7 140.3)">3</text>
<text x="322.3" y="140.3" transform="rotate(-90 322.3 140.3)">5</text>
<text x="352.7" y="140.3" transform="rotate(-90 352.7 140.3)">1</text>
<text x="355.3" y="140.3" transform="rotate(-90 355.3 140.3)">3</text>
<text x="357.8" y="140.3" transform="rotate(-90 357.8 140.3)">5</text>
<text x="388.3" y="140.3" transform="rotate(-90 388.3 140.3)">1</text>
<text x="390.8" y="140.3" transform="rotate(-90 390.8 140.3)">3</text>
<text x="393.4" y="140.3" transform="rotate(-90 393.4 140.3)">5</text>
<text x="56.1" y="146.9">GND</text>
<text x="84" y="146.9">GND</text>
<text x="203.4" y="149.4">10K R52</text>
<text x="204.9" y="144.3">R51</text>
<text x="226.3" y="149.4">Q7</text>
<text x="325.3" y="144.3">Header 3X2_PH254</text>
<text x="360.9" y="144.3">Header 3X2_PH254</text>
<text x="396.4" y="144.3">Header 3X2_PH254</text>
<text x="226.3" y="154.5">BC807</text>
<text x="279.1" y="150.6" transform="rotate(-90 279.1 150.6)">7</text>
<text x="281.6" y="150.6" transform="rotate(-90 281.6 150.6)">8</text>
<text x="307.5" y="154.5">R198</text>
<text x="343.1" y="154.5">R197</text>
<text x="378.7" y="154.5">R199</text>
<text x="80.7" y="161.6">MOS_PWR</text>
<text x="150.6" y="162">PWM_LED_B</text>
<text x="208.5" y="157">5.1K</text>
<text x="234.4" y="159.4">LED_B</text>
<text x="246.6" y="159.6">R53</text>
<text x="256.7" y="159.6">1K</text>
<text x="268.9" y="159.5">2</text>
<text x="287.2" y="157">Q4A</text>
<text x="124.9" y="163.4">PWM_LED_B</text>
<text x="178" y="162.1">R54</text>
<text x="188.2" y="162.1">2.7K</text>
<text x="203.1" y="162.1">Q8</text>
<text x="203.4" y="167.2">BC817</text>
<text x="226.3" y="164.6">R55</text>
<text x="266.9" y="164.6">R56</text>
<text x="279.1" y="165.7" transform="rotate(-90 279.1 165.7)">1</text>
<text x="282.1" y="164.6">WSD4066DN</text>
<text x="306.5" y="167.2">D74</text>
<text x="307.5" y="162.1">1K</text>
<text x="342.1" y="167.2">D75</text>
<text x="343.1" y="162.1">1K</text>
<text x="377.6" y="167.2">D76</text>
<text x="378.7" y="162.1">1K</text>
<text x="172.9" y="169.7">R57</text>
<text x="226.3" y="172.3">1K</text>
<text x="266.9" y="172.3">100K</text>
<text x="306" y="171.7">LED</text>
<text x="320.2" y="169.7">D60</text>
<text x="341.6" y="171.7">LED</text>
<text x="355.8" y="169.7">D61</text>
<text x="377.1" y="171.7">LED</text>
<text x="391.4" y="169.7">D62</text>
<text x="90.6" y="177.3">R58</text>
<text x="172.9" y="177.3">10K</text>
<text x="187.9" y="175.8">GND</text>
<text x="320.2" y="177.3">SS14</text>
<text x="329.9" y="179.8">2</text>
<text x="332.9" y="177.3">J59</text>
<text x="355.8" y="177.3">SS14</text>
<text x="365.5" y="179.8">2</text>
<text x="368.5" y="177.3">J60</text>
<text x="391.4" y="177.3">SS14</text>
<text x="398.5" y="179.8">2</text>
<text x="401.5" y="177.3">J61</text>
<text x="89.1" y="182.4">10K R59</text>
<text x="112" y="182.4">Q9</text>
<text x="170.4" y="185">GND</text>
<text x="195" y="184.4">MOS_PWR</text>
<text x="277.1" y="182.4">GND</text>
<text x="320.7" y="182.3">RGB_B 1</text>
<text x="353.8" y="182.3">RGB_R</text>
<text x="365.5" y="182.4">1</text>
<text x="389.3" y="182.3">RGB_G 1</text>
<text x="94.2" y="190">5.1K</text>
<text x="112" y="187.5">BC807</text>
<text x="332.7" y="187.5">CON2</text>
<text x="368.2" y="187.5">CON2</text>
<text x="401.3" y="187.5">CON2</text>
<text x="13.2" y="196.4">PWM_FAN2</text>
<text x="38.8" y="195">PWM_FAN2</text>
<text x="63.7" y="195.1">R60</text>
<text x="73.9" y="195.1">2.7K</text>
<text x="88.8" y="195.1">Q10</text>
<text x="112" y="197.7">R62</text>
<text x="120.1" y="192.6">FAN2</text>
<text x="204.9" y="197.7">R61</text>
<text x="310.6" y="197.5">RGB_R</text>
<text x="310.6" y="195">RGB_B</text>
<text x="337.5" y="192.5">1</text>
<text x="337.5" y="195.1">2</text>
<text x="337.5" y="197.6">3</text>
<text x="343.1" y="192.6">J17</text>
<text x="58.6" y="202.7">R63</text>
<text x="89.1" y="200.2">BC817</text>
<text x="203.4" y="202.7">10K R64</text>
<text x="226.3" y="202.7">Q11</text>
<text x="279.1" y="204" transform="rotate(-90 279.1 204)">5</text>
<text x="281.6" y="204" transform="rotate(-90 281.6 204)">6</text>
<text x="310.6" y="200.1">RGB_G</text>
<text x="337.5" y="200.2">4</text>
<text x="112" y="205.3">1K</text>
<text x="226.3" y="207.8">BC807</text>
<text x="338" y="207.8">CON_5</text>
<text x="58.6" y="210.4">10K</text>
<text x="150.6" y="215.3">PWM_LED_R</text>
<text x="178" y="215.4">R66</text>
<text x="188.2" y="215.4">2.7K</text>
<text x="203.1" y="215.4">Q13</text>
<text x="208.5" y="210.4">5.1K</text>
<text x="234.4" y="212.8">LED_R</text>
<text x="246.6" y="212.9">R65</text>
<text x="256.7" y="212.9">1K</text>
<text x="268.9" y="212.9">4</text>
<text x="287.2" y="210.4">Q4B</text>
<text x="56.1" y="218">GND</text>
<text x="84" y="218">GND</text>
<text x="124.9" y="216.7">PWM_LED_R</text>
<text x="203.4" y="220.5">BC817</text>
<text x="226.3" y="218">R67</text>
<text x="266.9" y="218">R68</text>
<text x="279.1" y="219" transform="rotate(-90 279.1 219)">3</text>
<text x="282.1" y="218">WSD4066DN</text>
<text x="172.9" y="223.1">R69</text>
<text x="226.3" y="225.6">1K</text>
<text x="266.9" y="225.6">100K</text>
<text x="172.9" y="230.7">10K</text>
<text x="187.9" y="229.2">GND</text>
<text x="101.8" y="239.8">J19</text>
<text x="170.4" y="238.3">GND</text>
<text x="195" y="237.8">MOS_PWR</text>
<text x="277.1" y="235.8">GND</text>
<text x="101.8" y="242.9">CON_3</text>
<text x="87.8" y="247.9">DC_5V</text>
<text x="103.8" y="249.5" transform="rotate(-90 103.8 249.5)">3</text>
<text x="106.4" y="249.5" transform="rotate(-90 106.4 249.5)">2</text>
<text x="108.9" y="249.5" transform="rotate(-90 108.9 249.5)">1</text>
<text x="204.9" y="251">R70</text>
<text x="60.7" y="256">1</text>
<text x="65.5" y="252.5">U8</text>
<text x="80.7" y="256">5</text>
<text x="203.4" y="256.1">10K R71</text>
<text x="226.3" y="256.1">Q14</text>
<text x="279.1" y="257.3" transform="rotate(-90 279.1 257.3)">7</text>
<text x="281.6" y="257.3" transform="rotate(-90 281.6 257.3)">8</text>
<text x="8.1" y="262.4">Neo-pixel</text>
<text x="31.2" y="261.1">Neo-pixel</text>
<text x="60.7" y="261.1">2</text>
<text x="80.7" y="261.1">4</text>
<text x="208.5" y="263.7">5.1K</text>
<text x="226.3" y="261.2">BC807</text>
<text x="287.2" y="263.7">Q12A</text>
<text x="60.7" y="266.2">3</text>
<text x="150.6" y="268.6">PWM_LED_G</text>
<text x="178" y="268.8">R73</text>
<text x="188.2" y="268.8">2.7K</text>
<text x="203.1" y="268.8">Q15</text>
<text x="234.4" y="266.1">LED_G</text>
<text x="246.6" y="266.2">R72</text>
<text x="256.7" y="266.2">1K</text>
<text x="268.9" y="266.2">2</text>
<text x="65.7" y="272.3">74HC1G125</text>
<text x="106.9" y="273.9">GND</text>
<text x="124.9" y="270">PWM_LED_G</text>
<text x="203.4" y="273.9">BC817</text>
<text x="226.3" y="271.3">R74</text>
<text x="266.9" y="271.3">R75</text>
<text x="279.1" y="272.3" transform="rotate(-90 279.1 272.3)">1</text>
<text x="282.1" y="271.3">WSD4066DN</text>
<text x="45.9" y="278.9">GND</text>
<text x="172.9" y="276.4">R76</text>
<text x="226.3" y="278.9">1K</text>
<text x="266.9" y="278.9">100K</text>
<text x="366.7" y="281.2">Design Name:</text>
<text x="172.9" y="284">10K</text>
<text x="187.9" y="282.5">GND</text>
<text x="170.4" y="291.6">GND</text>
<text x="277.1" y="289.1">GND</text>
<text x="366.7" y="288.8">Size</text>
<text x="369.3" y="291.4">A3</text>
<text x="374.3" y="288.8">Page Name:</text>
<text x="384.5" y="291.7">FAN&amp;RGB</text>
<text x="412.4" y="288.8">Rev</text>
<text x="415" y="291.4">v3.0</text>
<text x="338.8" y="296.5">Date:</text>
<text x="348.9" y="296.5">Monday, May 08, 2023</text>
<text x="392.1" y="296.5">Sheet</text>
<text x="402.3" y="296.5">4</text>
<text x="409.9" y="296.5">of</text>
<text x="417.5" y="296.5">14</text>
</g>
<g font-size="2.3" fill="#333">
<text x="65" y="257.6">OE</text>
<text x="72.8" y="257.6">VCC</text>
<text x="65" y="262.7">A</text>
<text x="76.2" y="262.7">Y</text>
<text x="65" y="267.8">GND</text>
</g>
</svg>
